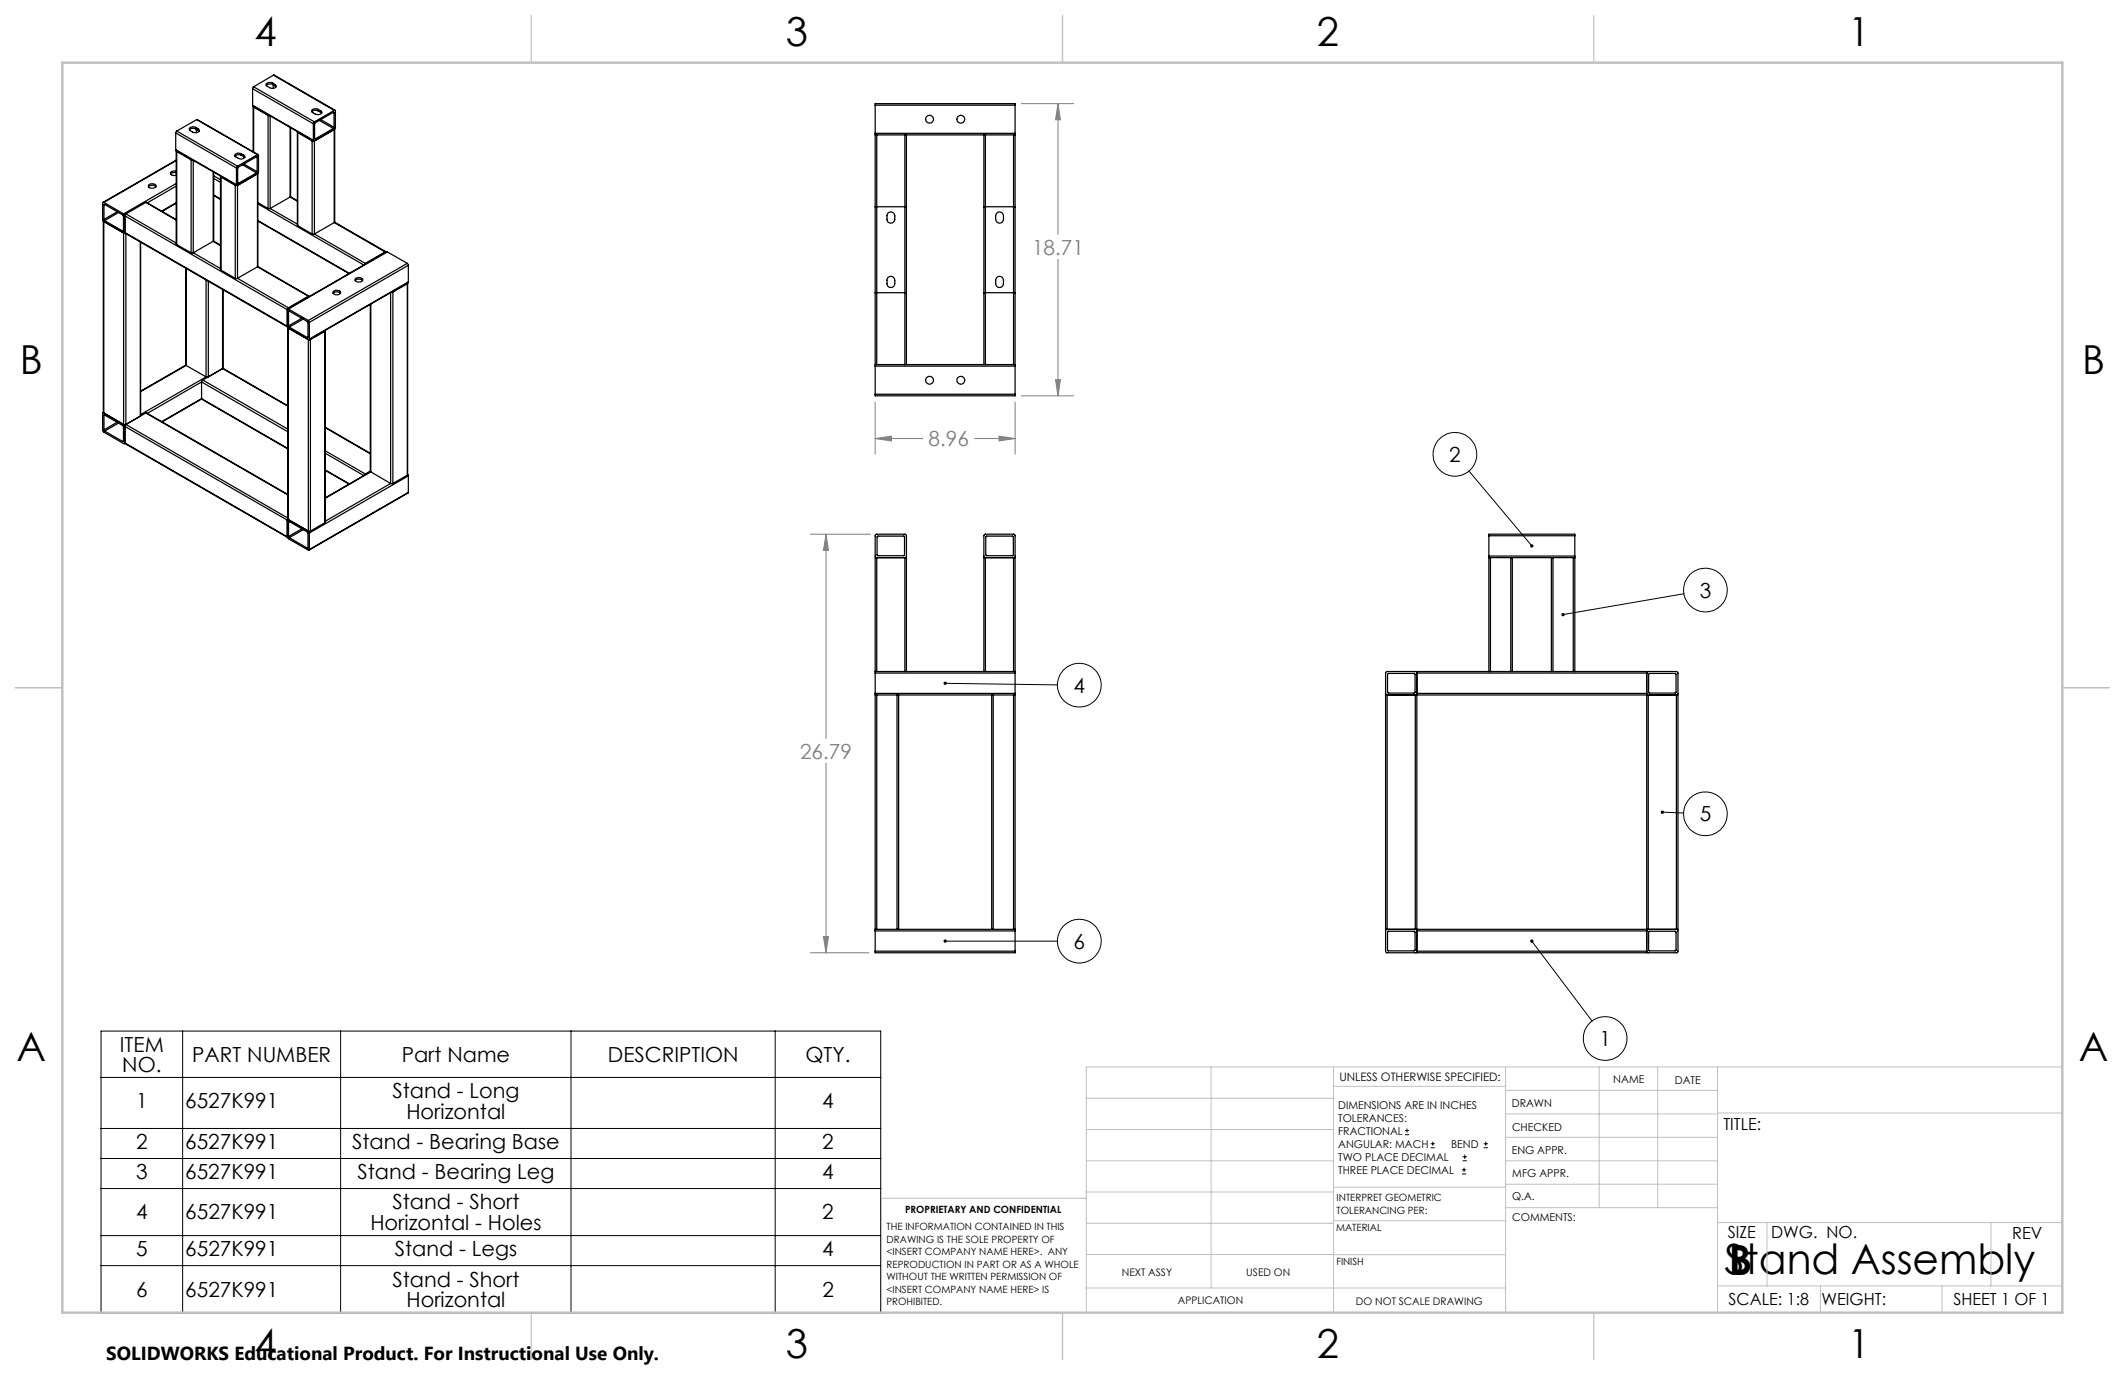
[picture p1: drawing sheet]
<svg xmlns="http://www.w3.org/2000/svg" width="432mm" height="279mm" viewBox="0 0 432 279" stroke-linecap="round" stroke-linejoin="round" font-family="sans-serif">
<g fill="none" stroke="#000" stroke-width=".2">
<path d="M298.5 95.7l12.8 15.2M192.1 138.9l22.8 .3M342.2 120.6l-24.6 4.3M337.8 165l4.3 .2M192.1 191.2h22.8M311.3 191.2l12.2 16.3M20.5 209.5h158.5v57.3h-158.5zM20.5 218.9h158.5M37.1 209.5v57.3M69.2 209.5v57.3M116 209.5v57.3M157.5 209.5v57.3"/>
<path d="M20.5 229.3h158.5M20.5 235.4h158.5M285.5 230.6h.8M285.5 229.7h.8M285.9 229.3v.9M290.7 233.2h.8M290.7 232.4h.8M291.1 232v.8M297.1 238.5h.8M297.1 237.7h.8M297.2 235.9h.9M297.2 235.1h.9"/>
<path d="M297.5 237.3v.8M297.6 234.6v.9M301.5 233.2h.8M301.5 232.4h.8M301.9 232v.8M20.5 241.5h158.5M20.5 251.1h158.5M20.5 257.2h158.5"/>
<circle cx="295.6" cy="92.3" r="4.4"/>
<circle cx="346.6" cy="119.9" r="4.4"/>
<circle cx="219.3" cy="139.2" r="4.4"/>
<circle cx="346.6" cy="165.4" r="4.4"/>
<circle cx="219.3" cy="191.2" r="4.4"/>
<circle cx="326.2" cy="211" r="4.4"/>
</g>
<g fill="none" stroke="#808080" stroke-width=".2">
<path d="M207.5 21.1h10.7M215 21.1l.5 3.2h-1zM215 21.1v26.6M215 52.7v27.7M214.5 77.2h1l-.5 3.2zM177.8 89.1l3.4-.5v1zM177.8 81.7v10.6M177.8 89.1h9.7M198 89.1h8.3M203 88.6l3.3 .5-3.3 .5zM206.3 81.7v10.6M207.5 80.4h10.7"/>
<path d="M164.7 108.5h12.2M167.9 108.5l.4 3.4h-1zM167.9 108.5v41.5M167.9 155.1v38.5M164.7 193.6h11.9M167.3 190.3h1l-.4 3.3z"/>
</g>
<g fill="none" stroke="#c0c0c0" stroke-width=".2">
<path d="M246.1 216.8v44.9M271 216.8v49.9M305.9 216.8v49.9M324.9 216.8v28.6M336.8 216.8v28.6M349 216.8v49.9M419.1 216.8h-198.4v49.9M220.7 235.9h50.3M220.7 229.5h50.3M220.7 223.2h50.3M271 220.7h34.9M305.9 231.1h43.1"/>
<path d="M305.9 226.3h43.1M305.9 221.6h43.1M305.9 235.9h43.1M349 226.2h70.1M220.7 248.6h50.3M220.7 242.2h50.3M220.7 254.9h50.3M220.7 243.5h-41.6v23.2M271 255h34.9M271 248.1h35M271 241.2h35M305.9 240.6h43.1"/>
<path d="M306 245.4h43M349 248.4h70.1M359.1 248.4v12.9M404.6 248.4v12.9M220.7 261.7h85.2M349 261.3h70.1M369.9 261.3v5.4M394.6 261.3v5.4"/>
</g>
<path d="M108 3.2v9.5M215.9 3.2v9.5M323.8 3.2v9.5M3.1 139.7h9.6M419.1 139.7h9.5M108 266.7v9.6M215.9 266.7v9.6M323.8 266.7v9.6" fill="none" stroke="#c0c0c0" stroke-width=".25"/>
<path d="M12.7 12.7h406.4v254h-406.4z" fill="none" stroke="#c0c0c0" stroke-width=".5"/>
<path d="M191.8 138.6l-.1 .3h.4h-.4a.33 .33 0 0 0 .5 .2 .33 .33 0 0 0 .1-.5 .33 .33 0 0 0-.5 0zM191.8 191l-.1 .2h.4h-.4a.33 .33 0 0 0 .5 .3 .33 .33 0 0 0 .1-.5 .33 .33 0 0 0-.5 0zM311.1 110.6l-.1 .2a.33 .33 0 0 0 0 .4 .33 .33 0 0 0 .5 0l-.2-.3 .2 .3a.34 .34 0 0 0 0-.5 .34 .34 0 0 0-.4-.1zM317.3 124.7v.3l.3-.1-.3 .1a.34 .34 0 0 0 .5 .2 .34 .34 0 0 0 .1-.6 .34 .34 0 0 0-.6 .1zM337.5 164.8v.2h.3h-.3a.34 .34 0 0 0 .4 .3 .34 .34 0 0 0 .2-.5 .34 .34 0 0 0-.6 0zM311 191a.34 .34 0 0 0 0 .5 .34 .34 0 0 0 .5-.1 .34 .34 0 0 0-.4-.5l-.1 .1 .3 .2z" fill="#000"/>
<path d="M167.9 108.5l.4 3.4h-1zM167.3 190.3h1l-.4 3.3zM215 21.1l.5 3.2h-1zM214.5 77.2h1l-.5 3.2zM177.8 89.1l3.4-.5v1zM203 88.6l3.3 .5-3.3 .5z" fill="#808080"/>
<g fill="none" stroke="#000" stroke-width=".25">
<path d="M51.3 18l12.4 7.2M51.3 18v3.4M51.5 17.6l-.2 .4M51.5 17.6l12.4 7.2M55.4 16.9a.93 .93 0 0 0-1.4 .4l.8 .5a.8 .8 0 0 0 1.3-.4l-.2-.2M55.4 17.2a1.19 1.19 0 0 0-1.3 .2M55.4 16.9l.5 .3M55.4 16.9v.3M55.4 17.2l.5 .3M55.5 17.3v.6M55.6 15.3l12.5 7.1M55.6 15.3l12.3 7.1"/>
<path d="M55.6 15.3l-4.1 2.3M55.9 17.5l.2 .1M55.9 17.2v.3M30.2 38a1.06 1.06 0 0 1 1.5 0M30.3 37.5a.92 .92 0 0 1 1.4 .4 1 1 0 0 1-1.6-.1zM35.7 30.4v.2l12.4 7.1M35.7 27l12.3 7.1M35.7 30.4l12.3 7.1M35.7 27v3.4M35.8 34.8a.75 .75 0 0 0-1.2 .5 1.15 1.15 0 0 0 1.2 .3M35.8 35.1a.98 .98 0 0 0-1.1 .2M35.8 30.7v18.9l.1 .1"/>
<path d="M35.8 32.5l-14.9 8.6M35.8 37.8l-5.8 3.4M35.8 37.3l-10.7 6.2M35.8 32.6l-14.7 8.5M35.8 30.6l.1 .2M35.9 26.6l-.2 .4M35.9 26.6l12.4 7.2M35.9 30.8l2.9 1.7M35.9 30.8v18.9M38.8 32.5h.4M38.8 32.5v18.9M39.3 32.6v18.8"/>
<path d="M39.8 25.9a.94 .94 0 0 0-1.3 .3l.2 .4 .5 .2a.94 .94 0 0 0 1.3-.3l-.2-.3M39.8 26.2a1.04 1.04 0 0 0-1.3 .2M39.8 25.9l.5 .3M39.8 25.9v.3M39.8 26.2l.5 .3M39.9 26.3v.7M40 24.3l12.5 7.1M40 24.3l12.3 7.1M40 24.3l-4.1 2.3M40.3 26.5l.2 .2M40.3 26.2v.3M43.3 34.9v14.1"/>
<path d="M43.4 35v13.9l-.1 .1M43.4 39.7l1.4 .8M43.4 35.7l1.4 .8M43.4 36.3l1.4 .7M43.4 39.6l1.4 .8M44.8 35.8l.1 .2M44.8 35.8v19l.1 .1M44.9 36l2.9 1.7M44.9 36v18.9M47.8 37.7h.5M47.8 37.7v18.9M48 37.5l.3 .2"/>
<path d="M48 34.1v3.4M48.3 33.8l-.3 .3M48.3 37.7v18.9M48.3 37.1l.1 .2M49 31.3a.8 .8 0 0 0-1.3 .4l.7 .5a.8 .8 0 0 0 1.3-.5l-.2-.2M49 31.6a1.12 1.12 0 0 0-1.3 .1M49 31.3l.5 .2M49 31.3v.3M49 31.6l.5 .3M49.3 33.5l2.8 1.6M49.5 31.9l.2 .1M49.5 31.5v.4"/>
<path d="M49.6 33.3l2.6 1.6M51.3 21.4l.1 .1 12.3 7.1M51.3 21.4l12.4 7.1M51.4 21.7v9.1M51.5 21.6v.2M51.5 21.8l3 1.7M51.5 21.8v9.1M52.1 31.9l-3.8 2.2v3M52.1 31.9h.1M52.1 35.1l-3.7 2.2M52.2 34.9l-.1 .2M52.2 31.9v3"/>
<path d="M52.3 31.4l.2 .1v3.5l-.2 .3M52.3 35.3l-4 2.4M52.3 35.3v18.9M52.3 31.4l-4 2.4M52.4 35.2l-.1 19M54.5 23.5h.3M54.5 23.5v18.9M54.9 23.6v18.8M58.9 25.9v14.1M59 40l1.4 .8M59.1 26v13.9l-.2 .1M60.4 26.8l.1 .2"/>
<path d="M60.4 26.8l.1 19.1M60.5 27l2.9 1.6M60.5 27v18.9M63.4 28.6h.5M63.4 28.6v19M63.7 28.5v.2l.2-.1M63.7 25.2v3.3M63.9 24.8l-.2 .4M63.9 28.6v19M63.9 28.2h.2M64.7 22.2a.8 .8 0 0 0-1.3 .5 1.72 1.72 0 0 0 1.5 .5 .39 .39 0 0 0 .5-.2 .39 .39 0 0 0-.2-.5M64.7 22.5a1.04 1.04 0 0 0-1.3 .2"/>
<path d="M64.7 22.2l.5 .3M64.7 22.2v.3M64.7 22.5l.5 .3M64.9 24.5l2.8 1.6M65.2 22.8l.2 .2M65.2 22.5v.3M65.2 24.3l2.7 1.6M67.7 22.8l-3.7 2.2-.1 3.2M67.7 22.8l.2 .1M67.7 26.1l-3.6 2.1M67.9 25.9l-.2 .2M67.9 22.9v3"/>
<path d="M67.9 22.4l.3 .1v3.5l-.3 .3M67.9 26.3l-4 2.3M67.9 26.3v18.9M67.9 22.4l-4 2.4M68 26.2v18.9l-.1 .1M177.8 21.4v-.3h28.5v.3M177.8 27.1v.3M177.8 27.4h.4M177.8 21.4v5.7M177.8 27.4v46.7M177.8 21.4h28.5M177.8 27.1h28.5"/>
<path d="M178.2 27.4v46.7M178.2 27.4h5.7M183.9 27.4h.3M183.9 27.4v46.7M184.2 27.4v46.7M184.2 27.4h15.7M199.9 27.4h.3M199.9 27.4v46.7M200.2 27.4v46.7M200.2 27.4h5.8M206 27.4h.3M206 27.4v46.7"/>
<path d="M206.3 27.1v.3M206.3 21.4v5.7M206.3 27.4v46.7M21 44.9v38.9l.1 .1M21.1 41.1l-.3 .1v3.5l.3 .3M21.1 45l4 2.3M21.1 45v38.9M21.1 41.1l4 2.4M21.1 44.6l.2 .2M21.1 41.6v3M21.3 41.6h-.2M21.3 41.6l3.7 2.2 .1 3"/>
<path d="M21.3 44.8l3.6 2.2M23.8 43l-2.7 1.6M24.1 43.2l-2.8 1.6M25.1 46.8l-.2 .2M25.1 47.3l.4 .1M25.1 43.5l.3 .4M25.1 47.3v39M25.4 47.2l-.1 .2-.2-.1M25.4 47.2v.2l33 19M25.4 47.3l-.1 .1M25.4 43.9v3.3M25.4 47.2l33 19.1"/>
<path d="M25.4 43.9l33 19M25.6 43.5l-.2 .4M25.6 47.4v38.9M25.6 43.5l10.2 5.9M28.5 49.1v35.5M28.6 49.2l-.1 35.4M29.6 41.1l6.2 3.5M29.6 41.1l-4 2.4M29.6 41.1l6.2 3.6M35.8 41.3l-2.9 1.7M35.8 41.2l-3 1.7M35.9 49.7l2.9 1.7"/>
<path d="M37.7 54.5l.1 19.8M37.8 54.5v19.8M38.8 51.4h.5M39.3 51.4l5.5 3.2M41.9 56.9v19.7M42.3 57.2v19.4M43.3 49l-4 2.4M43.3 49l1.5 .9M43.4 49l1.4 .8M44.9 54.9l2.9 1.7M45.2 58.8v16.1M45.3 58.9v15.9l-.1 .1"/>
<path d="M47.8 56.6h.5M48.3 56.6l10.3 5.9M52.3 54.2l-4 2.4M52.3 54.2l10.4 6M52.4 54.2l10.4 6M52.4 44.9l18.5 10.7M52.4 41.2l2.1 1.2M52.4 41.4l21.5 12.4M52.4 44.8l18.6 10.7M54.5 42.4h.4M54.9 42.4l5.5 3.1M58.9 40l-4 2.4"/>
<path d="M58.9 40l1.5 .9M60.5 45.9l2.9 1.7M63.4 47.6h.5M63.9 47.6l10.3 5.9M67.7 59.6a1.02 1.02 0 0 1 1.5 0M67.8 59.2a1.03 1.03 0 0 1 1.4 .2 .84 .84 0 0 1-.8 .5 .84 .84 0 0 1-.7-.5zM67.9 45.2l-4 2.4M67.9 45.2l10.3 6M68 45.2l10.4 6M72.2 57a1.11 1.11 0 0 1 1.5 0M72.2 56.7a.87 .87 0 0 1 1.5 .2 .88 .88 0 0 1-1.6-.1zM74.2 53.5l-.2 .3"/>
<path d="M78.2 51.2h.3M78.2 51.2l-4 2.3M78.7 51.2l-20.2 11.6M78.7 51.2l-20.1 11.6M78.7 51.2l4.1 2.3M79.4 59.4v38.8M79.8 59.3l-.3 .1M79.8 59.3v38.9M82.8 53.5l.2 .4M82.8 57.7l-3 1.6M82.8 57.7v38.9M82.8 53.5l-20.1 11.6"/>
<path d="M82.8 57.5v.2M82.8 57.5v39.1M83 57.3l-20.2 11.7M83 53.9v3.4M83 53.9l-20.1 11.6M83 57.3l-20.1 11.6M177.8 59.5h6.4M177.8 42h6.4M180.4 56.4a.81 .81 0 0 1 .9-.2 .81 .81 0 0 1 .5 .7v.7a.79 .79 0 0 1-.8 .8 .79 .79 0 0 1-.8-.8v-.8zM180.4 43.3a.81 .81 0 0 1 .9-.2 .81 .81 0 0 1 .5 .8v.7a.79 .79 0 0 1-.8 .7 .79 .79 0 0 1-.8-.7v-.9zM199.9 59.5h6.4M199.9 42h6.4"/>
<path d="M202.5 56.4a.79 .79 0 0 1 .9-.2 .79 .79 0 0 1 .5 .7v.7a.79 .79 0 0 1-.8 .8 .79 .79 0 0 1-.8-.8v-.7zM202.5 43.3a.79 .79 0 0 1 .9-.2 .79 .79 0 0 1 .5 .8v.7a.79 .79 0 0 1-.8 .7 .79 .79 0 0 1-.8-.7v-.7zM37.7 74.2l-9.1 5.3M37.8 74.3l4.1 2.3M37.8 74.3l-9.2 5.3M41 77.6v3.4M41 77.6l-11 6.4M41 77.6l17.5 10.1M41.2 77.2l-.2 .4M41.2 77.2l17.3 10M41.9 76.6h.4M41.9 76.6l-13.3 7.6"/>
<path d="M45.2 74.9h.2M45.2 74.9l-2.9 1.7M45.2 74.9l-4 2.3M45.2 74.9l13.3 7.6M45.3 74.7l.1 .2M45.4 74.9l13.1 7.5M58.4 66.3l.2 .4M58.4 62.9v3.4M58.5 66.6v38.8l.1 .2M58.6 62.8l-.2 .1M58.6 62.5l-.2 .4M58.6 66.7l4.1 2.3"/>
<path d="M58.6 66.7v38.9M58.6 62.8l4.1 2.3M58.6 66.2l.2 .3M58.6 63.3v2.9M58.8 63.2l3.7 2.2 .1 3.1M58.8 63.2l-.2 .1M58.8 66.5l3.6 2.1M61.3 64.7l-2.7 1.5M61.6 64.8l-2.8 1.7M62.6 68.5l-.2 .1M62.7 69h.4M62.7 65.1l.2 .4"/>
<path d="M62.7 60.2h.1M62.7 69v38.9M62.7 60.2l-4.1 2.3M62.9 68.9l-.2 .1M62.9 65.5v3.4M63.1 69v38.9M66 67.3l-2.9 1.7M66 67.3v38.9M66.1 67.1l-.1 .2M66.1 67.2v38.9l-.1 .1M75.2 61.8v34l.2 .1M75.4 61.8v34.1"/>
<path d="M177.8 74.1v.3M177.8 74.1h.4M177.8 74.4v5.7M177.8 74.4h28.5M178.2 74.1h5.7M183.9 74.1h.3M184.2 74.1h15.7M199.9 74.1h.3M200.2 74.1h5.8M206 74.1h.3M206.3 74.1v.3M206.3 74.4v5.7"/>
<path d="M21 83.9h-.1M21.1 83.9l-.3 .1 .2 3.7 4.2 2.5 .2-.2M21.1 83.9l4 2.4M21.1 87.3l.2 .3M21.1 84.4v2.9M21.3 84.3l3.7 2.2 .1 3.1M21.3 84.3l-.2 .1M21.3 87.6l3.6 2.1M23.8 85.8l-2.7 1.5M24.1 86l-2.8 1.6M25.1 89.6l-.2 .1M25.1 86.3l.3 .3"/>
<path d="M25.1 86.3h.5M25.4 90v.1l33 19.1M25.4 90.1h-.1M25.4 86.6v3.4M25.4 86.6l33 19.1M25.4 90l33 19.1M25.6 86.3l-.2 .3M25.6 86.3l32.9 19M28.5 84.6l-2.9 1.7M29.6 83.9l28.9 16.6M29.6 83.9l-4 2.4M29.6 83.9l28.9 16.7"/>
<path d="M41 81l17.5 10.2M41 81l-8.2 4.7M41 81l17.5 10.1M41 81.1l-8.1 4.6M66.1 95.6l4.8 2.8M66.1 86.8l9.1 5.3M66.1 91.6l8.1 4.7M66.1 92.1l7.8 4.5M66.1 95.5l4.9 2.8M66.1 86.9l9.1 5.3M74.2 96.3l-.2 .3M75.2 95.7l-1 .6"/>
<path d="M75.3 95.8l-9.2 5.3M75.4 95.9l4 2.3M75.4 95.9l-9.3 5.3M79.4 98.2h.4M79.4 98.2l-13.3 7.7M82.8 96.6l-3 1.6M82.8 96.4l.2 .3M83 96.7l-20.1 11.6M83 96.7v3.3M177.8 80.1v.3h28.5v-.3M177.8 80.1h28.5M58.4 109.1l.2 .4 4.1 2.3 .2-.1"/>
<path d="M58.4 105.7v3.4M58.5 105.4l-.1 .3M58.5 105.5v.1M58.6 105.6l-.2 .1M58.6 105.6l4.1 2.3M58.6 109l.2 .3M58.6 106.1v2.9M58.8 106l-.2 .1M58.8 106l3.7 2.2 .1 3.1M58.8 109.3l3.6 2.1M61.3 107.5l-2.7 1.5M61.6 107.6l-2.8 1.7"/>
<path d="M62.6 111.3l-.2 .1M62.7 107.9l.2 .4M62.7 107.9h.4M62.9 108.3v3.4M66 106.2l-2.9 1.7M83 100l-.1 .2-20.1 11.6M83 100l-20.1 11.7M178.2 113.3h-.4v23.2M178.2 113.3l-.4-.2v-4.3l.3-.3 5.9 .1 .2 .2v4.3l-.3 .2M178.2 113.3v23.2M178.2 113.3h5.7M178.2 109l.1-.1 5.5 .1v3.8l-.1 .1h-5.4l-.1-.1z"/>
<path d="M183.9 113.3h.3v23.2M183.9 113.3v23.2M200.2 113.3h-.3v23.2M200.2 113.3l-.3-.3v-4.1l.2-.3 5.9-.1 .3 .2v4.4l-.3 .2M200.2 113.3h5.8M200.2 113.3v23.2M200.4 109h5.4l.1 3.9h-5.6zM206 113.3h.3v23.2M206 113.3v23.2M302.5 113.3h.4M302.5 108.9v-.4h17.5v.4M302.5 113v.3"/>
<path d="M302.5 108.9v4.1M302.5 113.3v23.2M302.5 113h17.5M302.5 108.9h17.5M302.9 113.3h4.1M302.9 113.3v23.2M307 113.3h.3M307 113.3v23.2M307.3 113.3h7.9M307.3 113.3v23.2M315.2 113.3h.4M315.2 113.3v23.2"/>
<path d="M315.6 113.3h4.1M315.6 113.3v23.2M319.7 113.3h.3M319.7 113.3v23.2M320 113v.3M320 108.9v4.1M320 113.3v23.2M177.8 136.5v.3M177.8 136.8v4.1M177.8 136.8h28.5M177.8 136.5h28.5M206.3 136.5v.3"/>
<path d="M206.3 136.8v4.1M282 136.9l5.4-.1 .1 .3v3.7h-5.5zM287.9 136.8l-.2-.3h-6l-.1 .3v4.1l.3 .3M287.9 136.8h46.7M287.9 136.8v4.1M302.5 136.5h.4M302.5 136.5h-14.6v.3M302.9 136.5h4.1M307 136.5h.3M307.3 136.5h7.9M315.2 136.5h.4M315.6 136.5h4.1"/>
<path d="M319.7 136.5h.3M320 136.5h14.6v.3M334.6 136.8l.3-.3h5.8l.2 .1 .1 4.4-.4 .2M334.6 136.8v4.1M335.1 136.8h5.4l.1 .2-.1 3.8h-5.4l-.1-.1v-3.7zM177.8 141.2h.4M177.8 140.9v.3M177.8 141.2v47.6M177.8 140.9h28.5M178.2 141.2h4.1M178.2 141.2v47.6M182.3 141.2h.3"/>
<path d="M182.3 141.2v47.6M182.6 141.2h18.9M182.6 141.2v47.6M201.5 141.2h.3M201.5 141.2v47.6M201.8 141.2v47.6M201.8 141.2h4.2M206 141.2h.3M206 141.2v47.6M206.3 140.9v.3M206.3 141.2v47.6M281.9 141.2h-.3v47.6h.3"/>
<path d="M281.9 141.2h5.7M281.9 141.2v47.6M287.6 141.2h.3M287.6 141.2v47.6M287.9 140.9l-.1 .2-.2 .1M287.9 140.9v.3M287.9 141.2h46.7M287.9 140.9h46.7M287.9 141.2v47.6M334.6 141.2h.3M334.6 140.9l.3 .3M334.6 140.9v.3"/>
<path d="M334.6 141.2v47.6M334.9 141.2h5.7M334.9 141.2v47.6M340.6 141.2h.4v47.6h-.4M340.6 141.2v47.6M177.8 188.8v.4M177.8 193.3v.3h28.5v-.3M177.8 188.8h.4M177.8 189.2h28.5M177.8 193.3h28.5M177.8 189.2v4.1M178.2 188.8h4.1"/>
<path d="M182.3 188.8h.3M182.6 188.8h18.9M201.5 188.8h.3M201.8 188.8h4.2M206 188.8h.3M206.3 188.8v.4M206.3 189.2v4.1M281.9 188.8l-.3 .4v4.1l.1 .3h6l.2-.3M281.9 188.8h5.7M282.1 189.2h5.3l.1 .2v3.7l-5.5 .1-.1-3.8zM287.6 188.8l.3 .4M287.6 188.8h.3"/>
<path d="M287.9 193.3v.3h46.7v-.3M287.9 188.8v.4M287.9 189.2h46.7M287.9 188.8h46.7M287.9 193.3h46.7M287.9 189.2v4.1M334.6 188.8h.3M334.6 188.8v.4M334.6 189.2v4.1M334.9 188.8l-.3 .4M334.9 188.8h5.7M335.1 189.2h5.4l.1 .2-.1 3.8h-5.4l-.1-.1v-3.7z"/>
<path d="M340.6 188.8l.4 .3-.1 4.4-6.1 .1-.2-.3"/>
<circle cx="188.9" cy="24.2" r=".79"/>
<circle cx="195.2" cy="24.2" r=".79"/>
<circle cx="188.9" cy="77.3" r=".8"/>
<circle cx="195.2" cy="77.3" r=".8"/>
</g>
<g font-size="8.5">
<text x="350.5" y="258.9">Stand Assembly</text>
<text x="351.3" y="259">B</text>
</g>
<g font-size="8.1">
<text x="51.7" y="9.3">4</text>
<text x="159.7" y="9.3">3</text>
<text x="267.6" y="9.3">2</text>
<text x="375.6" y="9.3">1</text>
<text x="4" y="76">B</text>
<text x="423.1" y="76">B</text>
<text x="3.3" y="215.7">A</text>
<text x="422.4" y="215.7">A</text>
<text x="51.7" y="276">4</text>
<text x="159.7" y="276">3</text>
<text x="267.6" y="276">2</text>
<text x="375.6" y="276">1</text>
</g>
<g font-size="4.2" fill="#808080">
<text x="209.7" y="51.8">18.71</text>
<text x="188.7" y="90.7">8.96</text>
<text x="162.6" y="154.1">26.79</text>
</g>
<g font-size="4.2">
<text x="294.5" y="93.9">2</text>
<text x="345.4" y="121.4">3</text>
<text x="218.2" y="140.8">4</text>
<text x="345.4" y="166.9">5</text>
<text x="218.2" y="192.8">6</text>
<text x="24.4" y="213.7">ITEM</text>
<text x="39.1" y="215.8">PART NUMBER</text>
<text x="81.6" y="215.8">Part Name</text>
<text x="123.5" y="215.8">DESCRIPTION</text>
<text x="163.7" y="215.8">QTY.</text>
<text x="325" y="212.6">1</text>
<text x="24.8" y="217.8">NO.</text>
<text x="27.7" y="225.2">1</text>
<text x="37.6" y="225.2">6527K991</text>
<text x="79.7" y="223.2">Stand - Long</text>
<text x="82.6" y="227.4">Horizontal</text>
<text x="167.1" y="225.2">4</text>
<text x="27.7" y="233.5">2</text>
<text x="37.6" y="233.5">6527K991</text>
<text x="71.6" y="233.5">Stand - Bearing Base</text>
<text x="167.1" y="233.5">2</text>
<text x="27.7" y="239.6">3</text>
<text x="37.6" y="239.6">6527K991</text>
<text x="72.6" y="239.6">Stand - Bearing Leg</text>
<text x="167.1" y="239.6">4</text>
<text x="79.7" y="245.7">Stand - Short</text>
<text x="27.7" y="247.8">4</text>
<text x="37.6" y="247.8">6527K991</text>
<text x="75.3" y="249.9">Horizontal - Holes</text>
<text x="167.1" y="247.8">2</text>
<text x="27.7" y="255.2">5</text>
<text x="37.6" y="255.2">6527K991</text>
<text x="80.2" y="255.2">Stand - Legs</text>
<text x="167.1" y="255.2">4</text>
<text x="27.7" y="263.5">6</text>
<text x="37.6" y="263.5">6527K991</text>
<text x="79.7" y="261.5">Stand - Short</text>
<text x="167.1" y="263.5">2</text>
<text x="82.6" y="265.6">Horizontal</text>
</g>
<text font-size="3.8" x="21.6" y="276.3">SOLIDWORKS Educational Product. For Instructional Use Only.</text>
<g font-size="3.4">
<text x="350.2" y="229.5">TITLE:</text>
<text x="351.1" y="251.6">SIZE</text>
<text x="359.9" y="251.6">DWG. NO.</text>
<text x="408.9" y="251.7">REV</text>
<text x="351.2" y="265.2">SCALE: 1:8</text>
<text x="370.1" y="265.3">WEIGHT:</text>
<text x="396.9" y="265.2">SHEET 1 OF 1</text>
</g>
<text font-size="2.4" x="272.2" y="219.7">UNLESS OTHERWISE SPECIFIED:</text>
<g font-size="2.2">
<text x="327.8" y="220.1">NAME</text>
<text x="340.3" y="220.2">DATE</text>
<text x="271.9" y="225.3">DIMENSIONS ARE IN INCHES</text>
<text x="271.9" y="227.9">TOLERANCES:</text>
<text x="307.2" y="224.9">DRAWN</text>
<text x="271.9" y="230.6">FRACTIONAL</text>
<text x="271.9" y="233.2">ANGULAR: MACH</text>
<text x="294.9" y="233.2">BEND</text>
<text x="307.3" y="229.8">CHECKED</text>
<text x="271.9" y="235.9">TWO PLACE DECIMAL</text>
<text x="271.9" y="238.5">THREE PLACE DECIMAL</text>
<text x="307.2" y="234.5">ENG APPR.</text>
<text x="307.3" y="239.2">MFG APPR.</text>
<text x="307.3" y="243.9">Q.A.</text>
<text x="307.3" y="248.1">COMMENTS:</text>
</g>
<g font-size="2.1">
<text x="227.9" y="259.2">NEXT ASSY</text>
<text x="253.3" y="259.2">USED ON</text>
<text x="239.3" y="265">APPLICATION</text>
<text x="275.5" y="265.1">DO NOT SCALE DRAWING</text>
</g>
<g font-size="2">
<text x="271.6" y="244.1">INTERPRET GEOMETRIC</text>
<text x="180.2" y="250">THE INFORMATION CONTAINED IN THIS</text>
<text x="183.9" y="246.4">PROPRIETARY AND CONFIDENTIAL</text>
<text x="271.5" y="250.2">MATERIAL</text>
<text x="271.6" y="246.6">TOLERANCING PER:</text>
<text x="180.2" y="252.5">DRAWING IS THE SOLE PROPERTY OF</text>
<text x="180.2" y="255.1">&lt;INSERT COMPANY NAME HERE&gt;. ANY</text>
<text x="180.2" y="257.6">REPRODUCTION IN PART OR AS A WHOLE</text>
<text x="271.5" y="257">FINISH</text>
<text x="180.2" y="260.1">WITHOUT THE WRITTEN PERMISSION OF</text>
<text x="180.2" y="262.6">&lt;INSERT COMPANY NAME HERE&gt; IS</text>
<text x="180.2" y="265.2">PROHIBITED.</text>
</g>
</svg>
